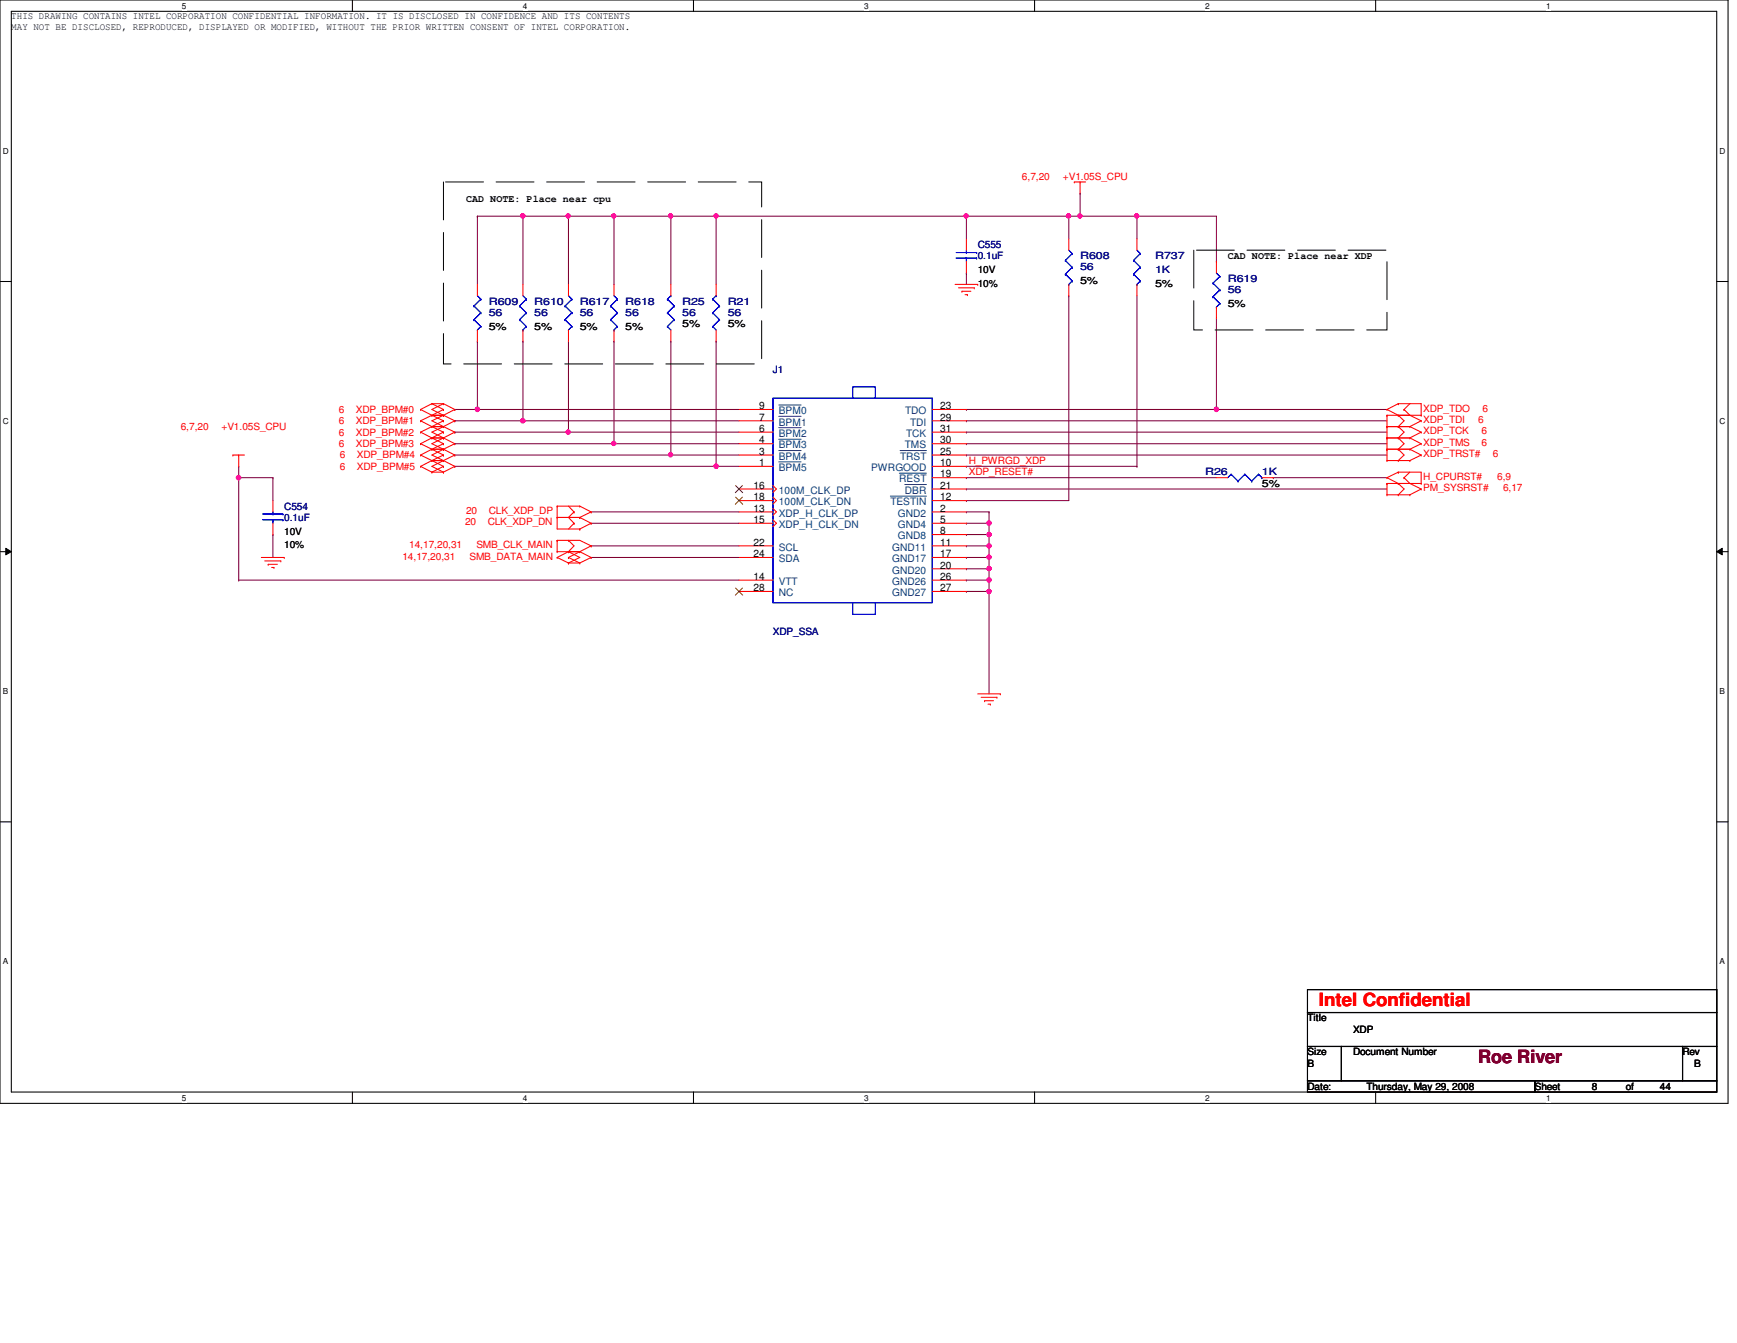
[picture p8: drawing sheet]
<svg xmlns="http://www.w3.org/2000/svg" width="279mm" height="216mm" viewBox="0 0 279 216" stroke-linecap="round" stroke-linejoin="round" font-family="sans-serif">
<path d="M0 0h278v177.4h-278zM1.8 1.8h274.3v173.8h-274.3z" fill="none" stroke="#000" stroke-width=".17"/>
<g fill="#fff">
<path d="M29.3 .2h.7v1.5h-.7z"/>
<path d="M29.3 175.8h.7v1.4h-.7z"/>
</g>
<path d="M56.7 0v1.8M56.7 175.6v1.8" fill="none" stroke="#000" stroke-width=".17"/>
<g fill="#fff">
<path d="M84.1 .2h.7v1.5h-.7z"/>
<path d="M84.1 175.8h.7v1.4h-.7z"/>
</g>
<path d="M111.5 0v1.8M111.5 175.6v1.8" fill="none" stroke="#000" stroke-width=".17"/>
<g fill="#fff">
<path d="M139 .2h.7v1.5h-.7z"/>
<path d="M139 175.8h.7v1.4h-.7z"/>
</g>
<path d="M166.4 0v1.8M166.4 175.6v1.8" fill="none" stroke="#000" stroke-width=".17"/>
<g fill="#fff">
<path d="M193.8 .2h.8v1.5h-.8z"/>
<path d="M193.8 175.8h.8v1.4h-.8z"/>
</g>
<path d="M221.3 0v1.8M221.3 175.6v1.8" fill="none" stroke="#000" stroke-width=".17"/>
<g fill="#fff">
<path d="M248.7 .2h.7v1.5h-.7z"/>
<path d="M248.7 175.8h.7v1.4h-.7z"/>
<path d="M.5 23.5h.9v1.5h-.9z"/>
<path d="M276.6 23.5h.9v1.5h-.9z"/>
<path d="M.5 67h.9v1.5h-.9z"/>
<path d="M276.6 67h.9v1.5h-.9z"/>
</g>
<path d="M0 45.3h1.8M276.1 45.3h1.9" fill="none" stroke="#000" stroke-width=".17"/>
<g fill="#fff">
<path d="M.5 110.4h.8v1.5h-.8z"/>
<path d="M276.6 110.4h.9v1.5h-.9z"/>
</g>
<path d="M0 88.7h1.8M276.1 88.7h1.9" fill="none" stroke="#000" stroke-width=".17"/>
<path d="M.9 88.1l.9 .6-.9 .5zM276.1 88.7l.9-.6v1.1z" fill="#000"/>
<path d="M.9 88.1l.9 .6-.9 .5zM276.1 88.7l.9-.6v1.1z" fill="none" stroke="#000" stroke-width=".16"/>
<g fill="#fff">
<path d="M.5 153.8h.8v1.5h-.8z"/>
<path d="M276.6 153.8h.8v1.5h-.8z"/>
</g>
<path d="M0 132.1h1.8M276.1 132.1h1.9" fill="none" stroke="#000" stroke-width=".17"/>
<path d="M115.2 75h.1M115.2 75h3.7M155.4 75h.1M155.4 75h27.5" fill="none" stroke="#7f003f" stroke-width=".17"/>
<circle cx="115.2" cy="74.9" r=".35" fill="#f0f"/>
<circle cx="115.2" cy="74.9" r=".35" fill="none" stroke="#f0f" stroke-width=".17"/>
<path d="M107.9 73.2h.1M107.9 73.2h11" fill="none" stroke="#7f003f" stroke-width=".17"/>
<circle cx="107.9" cy="73.1" r=".34" fill="#f0f"/>
<circle cx="107.9" cy="73.1" r=".34" fill="none" stroke="#f0f" stroke-width=".17"/>
<path d="M84.1 67.6h.1M84.1 67.6h34.8" fill="none" stroke="#7f003f" stroke-width=".17"/>
<circle cx="84.1" cy="67.6" r=".36" fill="#f0f"/>
<circle cx="84.1" cy="67.6" r=".36" fill="none" stroke="#f0f" stroke-width=".17"/>
<path d="M98.8 71.3h.1M98.8 71.3h20.1" fill="none" stroke="#7f003f" stroke-width=".17"/>
<circle cx="98.7" cy="71.3" r=".34" fill="#f0f"/>
<circle cx="98.7" cy="71.3" r=".34" fill="none" stroke="#f0f" stroke-width=".17"/>
<path d="M91.4 69.5h.1M91.4 69.5h27.5" fill="none" stroke="#7f003f" stroke-width=".17"/>
<circle cx="91.4" cy="69.5" r=".34" fill="#f0f"/>
<circle cx="91.4" cy="69.5" r=".34" fill="none" stroke="#f0f" stroke-width=".17"/>
<path d="M76.8 65.8h.1M76.8 65.8h42.1" fill="none" stroke="#7f003f" stroke-width=".17"/>
<circle cx="76.8" cy="65.8" r=".35" fill="#f0f"/>
<circle cx="76.8" cy="65.8" r=".35" fill="none" stroke="#f0f" stroke-width=".17"/>
<path d="M38.4 76.8h.1M38.4 76.8v16.5" fill="none" stroke="#7f003f" stroke-width=".17"/>
<circle cx="38.4" cy="76.8" r=".36" fill="#f0f"/>
<circle cx="38.4" cy="76.8" r=".36" fill="none" stroke="#f0f" stroke-width=".17"/>
<g fill="none" stroke="#7f003f" stroke-width=".17">
<path d="M155.4 34.8h.1M155.4 34.8v3.6M38.4 76.8h.1M38.4 75h.1M38.4 76.8h5.5M38.4 75v1.8M43.9 76.8h.1M43.9 76.8v3.7M155.4 76.8h.1M155.4 78.6h.1M155.4 76.8h40.3M155.4 78.6h67.7"/>
<path d="M204.8 76.8h.1M204.8 76.8h18.3M95.1 89.6h.1M95.1 87.8h.1M95.1 84.1h.1M95.1 82.3h.1M95.1 89.6h23.8M95.1 87.8h23.8M95.1 84.1h23.8M95.1 82.3h23.8M155.4 95.1h.1M155.4 82.3h.1"/>
<path d="M155.4 84.1h.1M155.4 85.9h.1M155.4 84.1h3.7M155.4 82.3h3.7M155.4 95.1h3.7M159.1 95.1h.1M159.1 82.3h.1M159.1 84.1h.1M159.1 82.3v3.6h-3.7M159.1 95.1v16.4"/>
</g>
<circle cx="159.1" cy="84.1" r=".35" fill="#f0f"/>
<circle cx="159.1" cy="84.1" r=".35" fill="none" stroke="#f0f" stroke-width=".17"/>
<path d="M155.4 87.8h.1M155.4 87.8h3.7M159.1 87.8h.1M159.1 87.8v1.8" fill="none" stroke="#7f003f" stroke-width=".17"/>
<circle cx="159.1" cy="87.8" r=".34" fill="#f0f"/>
<circle cx="159.1" cy="87.8" r=".34" fill="none" stroke="#f0f" stroke-width=".17"/>
<path d="M155.4 89.6h.1M155.4 91.4h.1M155.4 89.6h3.7M155.4 91.4h3.7" fill="none" stroke="#7f003f" stroke-width=".17"/>
<circle cx="159.1" cy="91.4" r=".34" fill="#f0f"/>
<circle cx="159.1" cy="91.4" r=".34" fill="none" stroke="#f0f" stroke-width=".17"/>
<path d="M159.1 93.3h.1M159.1 93.3v1.8" fill="none" stroke="#7f003f" stroke-width=".17"/>
<circle cx="159.1" cy="95.1" r=".34" fill="#f0f"/>
<circle cx="159.1" cy="95.1" r=".34" fill="none" stroke="#f0f" stroke-width=".17"/>
<path d="M155.4 93.3h.1M155.4 93.3h3.7" fill="none" stroke="#7f003f" stroke-width=".17"/>
<circle cx="159.1" cy="93.2" r=".35" fill="#f0f"/>
<circle cx="159.1" cy="93.2" r=".35" fill="none" stroke="#f0f" stroke-width=".17"/>
<path d="M195.7 65.8h.1M195.7 65.8h27.4M38.4 93.3h.1M38.4 93.3h80.5" fill="none" stroke="#7f003f" stroke-width=".17"/>
<circle cx="195.6" cy="65.8" r=".35" fill="#f0f"/>
<circle cx="195.6" cy="65.8" r=".35" fill="none" stroke="#f0f" stroke-width=".17"/>
<g fill="none" stroke="#7f003f" stroke-width=".17">
<path d="M155.4 34.8h.1M155.4 34.8h16.5M171.9 34.8h.1M171.9 34.8v3.6M155.4 43.9h.1M155.4 43.9v1.8M171.9 47.5h.1M171.9 47.5v33h-16.5M155.4 67.6h.1M155.4 71.3h.1M155.4 69.5h.1M155.4 67.6h67.7"/>
<path d="M155.4 71.3h67.7M155.4 69.5h67.7M155.4 80.5h.1"/>
</g>
<circle cx="171.9" cy="34.7" r=".34" fill="#f0f"/>
<circle cx="171.9" cy="34.7" r=".34" fill="none" stroke="#f0f" stroke-width=".17"/>
<circle cx="155.4" cy="34.7" r=".34" fill="#f0f"/>
<circle cx="155.4" cy="34.7" r=".34" fill="none" stroke="#f0f" stroke-width=".17"/>
<g fill="none" stroke="#7f003f" stroke-width=".17">
<path d="M115.2 34.8h.1M115.2 34.8h40.2M173.7 31.1h.1M173.7 31.1v3.7M76.8 54.9h.1M76.8 54.9v10.9h-3.6M84.1 54.9h.1M84.1 54.9v12.7h-10.9M91.4 54.9h.1M91.4 54.9v14.6h-18.2M98.8 54.9h.1M98.8 54.9v16.4h-25.6"/>
<path d="M73.2 65.8h.1M73.2 67.6h.1M73.2 69.5h.1M73.2 71.3h.1"/>
</g>
<circle cx="115.2" cy="34.7" r=".34" fill="#f0f"/>
<circle cx="115.2" cy="34.7" r=".34" fill="none" stroke="#f0f" stroke-width=".17"/>
<path d="M76.8 34.8h.1M76.8 34.8v10.9M76.8 34.8h14.6M84.1 34.8h.1M84.1 34.8v10.9M91.4 34.8h.1M91.4 34.8v10.9" fill="none" stroke="#7f003f" stroke-width=".17"/>
<circle cx="84.1" cy="34.7" r=".36" fill="#f0f"/>
<circle cx="84.1" cy="34.7" r=".36" fill="none" stroke="#f0f" stroke-width=".17"/>
<path d="M91.4 34.8h.1M91.4 34.8h7.4M98.8 34.8h.1M98.8 34.8v10.9" fill="none" stroke="#7f003f" stroke-width=".17"/>
<circle cx="91.4" cy="34.7" r=".34" fill="#f0f"/>
<circle cx="91.4" cy="34.7" r=".34" fill="none" stroke="#f0f" stroke-width=".17"/>
<path d="M159.1 89.6h.1M159.1 89.6v1.8" fill="none" stroke="#7f003f" stroke-width=".17"/>
<circle cx="159.1" cy="89.6" r=".34" fill="#f0f"/>
<circle cx="159.1" cy="89.6" r=".34" fill="none" stroke="#f0f" stroke-width=".17"/>
<path d="M159.1 85.9h.1M159.1 85.9v1.9" fill="none" stroke="#7f003f" stroke-width=".17"/>
<circle cx="159.1" cy="85.9" r=".34" fill="#f0f"/>
<circle cx="159.1" cy="85.9" r=".34" fill="none" stroke="#f0f" stroke-width=".17"/>
<g fill="none" stroke="#7f003f" stroke-width=".17">
<path d="M107.9 34.8h.1M107.9 34.8h7.3M115.2 34.8h.1M115.2 34.8v10.9M115.2 54.9h.1M115.2 54.9v20.1h-42M73.2 75h.1M155.4 73.2h.1M155.4 73.2h67.7M43.9 85.9h.1M43.9 85.9v3.7M159.1 91.4h.1"/>
<path d="M159.1 91.4v1.9"/>
</g>
<circle cx="107.9" cy="34.7" r=".34" fill="#f0f"/>
<circle cx="107.9" cy="34.7" r=".34" fill="none" stroke="#f0f" stroke-width=".17"/>
<path d="M98.8 34.8h.1M98.8 34.8h9.1M107.9 34.8h.1M107.9 34.8v10.9M107.9 54.9h.1M107.9 54.9v18.3h-34.7M73.2 73.2h.1" fill="none" stroke="#7f003f" stroke-width=".17"/>
<circle cx="98.7" cy="34.7" r=".34" fill="#f0f"/>
<circle cx="98.7" cy="34.7" r=".34" fill="none" stroke="#f0f" stroke-width=".17"/>
<path d="M182.9 34.8h.1M182.9 34.8h12.8M195.7 51.2v14.6M155.4 65.8h.1M155.4 65.8h40.3M195.7 65.8h.1" fill="none" stroke="#7f003f" stroke-width=".17"/>
<circle cx="182.8" cy="34.7" r=".34" fill="#f0f"/>
<circle cx="182.8" cy="34.7" r=".34" fill="none" stroke="#f0f" stroke-width=".17"/>
<path d="M171.9 34.8h.1M171.9 34.8h11M173.7 34.8h.1M182.9 34.8h.1M182.9 34.8v3.6M195.7 34.8v7.2M182.9 47.5v27.5M195.7 42h.1M182.9 75h.1" fill="none" stroke="#7f003f" stroke-width=".17"/>
<circle cx="173.7" cy="34.7" r=".34" fill="#f0f"/>
<circle cx="173.7" cy="34.7" r=".34" fill="none" stroke="#f0f" stroke-width=".17"/>
<g fill="none" stroke="#f00" stroke-width=".17">
<path d="M155.4 38.4v1.8M171.9 38.4v1.8M172.8 29.3h.1M172.8 29.3h1.8M173.7 29.3h.1M173.7 29.3v1.8M182.9 38.4v1.8M76.8 45.7v1.8M76.8 53v1.9M84.1 45.7v1.8M84.1 53v1.9M91.4 45.7v1.8"/>
<path d="M91.4 53v1.9M98.8 45.7v1.8M98.8 53v1.9M107.9 45.7v1.8M107.9 53v1.9M115.2 45.7v1.8M115.2 53v1.9M153.6 45.7h3.7M154.2 46.3h2.5M154.7 46.8h.1M154.7 46.8h1.5M155.2 47.4h.4"/>
<path d="M155.4 42v1.9M155.6 47.4h.1M156.7 46.3h.1M157.3 45.7h.1M171.9 45.7v1.8M182.9 45.7v1.8M195.7 42v1.9M195.7 49.4v1.8M37.5 73.2h.1M37.5 73.2h1.8M38.4 73.2h.1M38.4 73.2v1.8"/>
<path d="M67.6 75h.1M67.6 73.2h.1M67.6 65.8h.1M67.6 67.6h.1M67.6 69.5h.1M67.6 71.3h.1M67.6 75l1.9 .9M67.6 73.2l1.9 .8M67.6 65.8l1.9 1M67.6 67.6l1.9 1M67.6 69.5l1.9 .9M67.6 71.3l1.9 .9"/>
<path d="M69.5 75.9h.1M69.5 74h.1M69.5 72.2h.1M69.5 66.8h.1M69.5 64.9h.1M69.5 68.6h.1M69.5 70.4h.1M69.5 70.4h1.8M69.5 72.2h1.8M69.5 75.9h1.8M69.5 74h1.8M69.5 74l-1.9 1"/>
<path d="M69.5 74l1.8 1M69.5 72.2l-1.9 1M69.5 72.2l1.8 1M69.5 66.8h1.8M69.5 64.9h1.8M69.5 64.9l-1.9 .9M69.5 64.9l1.8 .9M69.5 68.6h1.8M69.5 66.8l-1.9 .8M69.5 66.8l1.8 .8M69.5 68.6l-1.9 .9M69.5 68.6l1.8 .9"/>
<path d="M69.5 70.4l-1.9 .9M69.5 70.4l1.8 .9M71.3 74h.1M71.3 75.9h.1M71.3 75h.1M71.3 72.2h.1M71.3 73.2h.1M71.3 64.9h.1M71.3 66.8h.1M71.3 65.8h.1M71.3 68.6h.1M71.3 67.6h.1"/>
<path d="M71.3 70.4h.1M71.3 69.5h.1M71.3 71.3h.1M71.3 74l1.9 1M71.3 74l-1.8 1 1.8 .9M71.3 75l-1.8 .9M71.3 72.2l1.9 1M71.3 72.2l-1.8 1 1.8 .8M71.3 73.2l-1.8 .8M71.3 64.9l1.9 .9M71.3 64.9l-1.8 .9 1.8 1M71.3 65.8l-1.8 1"/>
<path d="M71.3 66.8l1.9 .8M71.3 66.8l-1.8 .8 1.8 1M71.3 67.6l-1.8 1M71.3 68.6l1.9 .9M71.3 68.6l-1.8 .9 1.8 .9M71.3 69.5l-1.8 .9M71.3 70.4l1.9 .9M71.3 70.4l-1.8 .9 1.8 .9M71.3 71.3l-1.8 .9M73.2 75h.1M73.2 73.2h.1M73.2 65.8h.1"/>
<path d="M73.2 67.6h.1M73.2 69.5h.1M73.2 71.3h.1M73.2 75l-1.9 .9M73.2 73.2l-1.9 .8M73.2 65.8l-1.9 1M73.2 67.6l-1.9 1M73.2 69.5l-1.9 .9M73.2 71.3l-1.9 .9M118.9 73.2h5.4M118.9 65.8h5.4M118.9 67.6h5.4"/>
<path d="M118.9 69.5h5.4M118.9 71.3h5.4M118.9 75h5.4M118.9 78.6h5.4M124.3 78.1l.6 .5-.6 .6M124.3 79.9l.6 .6-.6 .5M149.9 73.2h5.5M149.9 76.8h5.5M149.9 65.8h5.5M149.9 67.6h5.5M149.9 69.5h5.5M149.9 71.3h5.5"/>
<path d="M149.9 75h5.5M149.9 78.6h5.5M195.7 76.8h1.8M203 76.8h1.8M223.1 70.4h.1M223.1 72.2h.1M223.1 76.8h.1M223.1 74h.1M223.1 66.8h.1M223.1 68.6h.1M223.1 77.7h.1M223.1 79.5h.1"/>
<path d="M223.1 65.8h.1M223.1 70.4h3.7M223.1 72.2h3.7M223.1 66.8v7.2M223.1 77.7v1.8M223.1 74h3.7M223.1 66.8h5.5M223.1 68.6h3.7M223.1 77.7h5.5M223.1 76.8l1.8 .9M223.1 79.5h3.7M223.1 65.8l1.8 1"/>
<path d="M224.9 70.4h.1M224.9 72.2h.1M224.9 75.9h.1M224.9 77.7h.1M224.9 74h.1M224.9 66.8h.1M224.9 68.6h.1M224.9 79.5h.1M224.9 64.9h.1M224.9 70.4l.9 .9-.9 .9M224.9 75.9h3.7v1.8M224.9 64.9h3.7v1.9"/>
<path d="M224.9 75.9l-1.8 .9M224.9 72.2l.9 1-.9 .8M224.9 66.8l.9 .8-.9 1M224.9 68.6l.9 .9-.9 .9M224.9 77.7l.9 .9-.9 .9M224.9 64.9l-1.8 .9M225.8 76.8h.1M225.8 65.8h.1M225.8 76.8l1 .9 1.8 .9M225.8 65.8l1 1 1.8 .8M226.8 72.2h.1M226.8 74h.1"/>
<path d="M226.8 68.6h.1M226.8 70.4h.1M226.8 79.5h.1M226.8 70.4l1.8 .9M226.8 75.9l-1 .9M226.8 72.2l1.8 1M226.8 68.6l1.8 .9M226.8 64.9l-1 .9M228.6 71.3h.1M228.6 77.7h.1M228.6 73.2h.1M228.6 67.6h.1"/>
<path d="M228.6 69.5h.1M228.6 78.6h.1M228.6 66.8h.1M228.6 71.3l-1.8 .9M228.6 73.2l-1.8 .8M228.6 67.6l-1.8 1M228.6 69.5l-1.8 .9M228.6 78.6l-1.8 .9M42 89.6h3.7M42.6 90.2h2.6M43.1 90.7h.1M43.1 90.7h1.5"/>
<path d="M43.7 91.2h.4M43.9 80.5v1.8M43.9 84.1v1.8M44.1 91.2h.1M45.2 90.2h.1M45.7 89.6h.1M89.6 81.4h.1M89.6 83.2h.1M89.6 89.6h.1M89.6 86.9h.1M89.6 88.7h.1M89.6 83.2h3.7"/>
<path d="M89.6 81.4h3.7M89.6 81.4v3.6h3.7M89.6 86.9v1.8M89.6 88.7h3.7M89.6 89.6l1.8 .9M89.6 86.9h3.7l1.8 .9M91.4 90.5h.1M91.4 88.7h.1M91.4 89.6h.1M91.4 86.9h.1M91.4 81.4l.9 .9M91.4 90.5h1.9"/>
<path d="M91.4 88.7l-1.8 .9M91.4 88.7l1.9 .9-1.9 .9M91.4 89.6l1.9 .9M91.4 86.9l.9 .9-.9 .9M92.3 82.3h.1M92.3 84.1h.1M92.3 82.3l-.9 .9 .9 .9M92.3 84.1l-.9 .9M93.3 83.2h.1M93.3 81.4h.1M93.3 85h.1M93.3 88.7h.1"/>
<path d="M93.3 90.5h.1M93.3 81.4l1.8 .9M93.3 83.2l1.8 .9M93.3 88.7l1.8 .9M95.1 82.3h.1M95.1 84.1h.1M95.1 89.6h.1M95.1 87.8h.1M95.1 82.3l-1.8 .9M95.1 84.1l-1.8 .9M95.1 89.6l-1.8 .9M95.1 87.8l-3.7 1.8"/>
<path d="M118.9 89.6h5.4M118.9 80.5h5.4M118.9 82.3h5.4M118.9 84.1h5.4M118.9 87.8h5.4M118.9 93.3h5.4M118.9 95.1h5.4M124.3 81.7l.6 .6-.6 .5M124.3 83.6l.6 .5-.6 .6M149.9 89.6h5.5M149.9 80.5h5.5M149.9 82.3h5.5"/>
<path d="M149.9 84.1h5.5M149.9 87.8h5.5M149.9 93.3h5.5M149.9 95.1h5.5M149.9 85.9h5.5M149.9 91.4h5.5M157.3 111.5h3.6M157.8 112.1h2.6M158.4 112.6h.1M158.4 112.6h1.4M158.9 113.2h.4M159.3 113.2h.1"/>
<path d="M160.4 112.1h.1M160.9 111.5h.1"/>
</g>
<path d="M210.3 159.1h65.8v3.7h-65.8zM210.3 162.8h65.8v5.4h-65.8zM210.3 168.2h5.5v5.5h-5.5zM210.3 173.7h36.6v1.9h-36.6zM215.8 168.2h54.8v5.5h-54.8zM246.9 173.7h29.2v1.9h-29.2zM270.6 168.2h5.5v5.5h-5.5z" fill="none" stroke="#000" stroke-width=".17"/>
<path d="M71.3 29.3h51.2v29.2h-51.2zM192 40.2h31.1v12.8h-31.1z" fill="none" stroke="#000" stroke-width=".16" stroke-dasharray="6.1 2"/>
<g fill="none" stroke="#00f" stroke-width=".17">
<path d="M76.2 49.2h.1M76.2 51.4h.1M76.2 49.2l1.1 1.1M76.2 51.4l1.1 1.1M76.8 53h.1M76.8 47.5l.5 .6M77.3 48.1h.1M77.3 50.3h.1M77.3 52.5h.1M77.3 48.1l-1.1 1.1M77.3 50.3l-1.1 1.1M77.3 52.5l-.5 .5"/>
<path d="M83.6 49.2h.1M83.6 51.4h.1M83.6 49.2l1.1 1.1M83.6 51.4l1.1 1.1M84.1 53h.1M84.1 47.5l.6 .6M84.7 48.1h.1M84.7 50.3h.1M84.7 52.5h.1M84.7 48.1l-1.1 1.1M84.7 50.3l-1.1 1.1M84.7 52.5l-.6 .5"/>
<path d="M90.9 49.2h.1M90.9 51.4h.1M90.9 49.2l1.1 1.1M90.9 51.4l1.1 1.1M91.4 53h.1M91.4 47.5l.6 .6M92 48.1h.1M92 50.3h.1M92 52.5h.1M92 48.1l-1.1 1.1M92 50.3l-1.1 1.1M92 52.5l-.6 .5"/>
<path d="M98.2 49.2h.1M98.2 51.4h.1M98.2 49.2l1.1 1.1M98.2 51.4l1.1 1.1M98.8 53h.1M98.8 47.5l.5 .6M99.3 48.1h.1M99.3 50.3h.1M99.3 52.5h.1M99.3 48.1l-1.1 1.1M99.3 50.3l-1.1 1.1M99.3 52.5l-.5 .5"/>
<path d="M107.4 52.5h.1M107.4 50.3h.1M107.4 48.1h.1M107.4 52.5l.5 .5M107.4 50.3l1.1 1.1M107.4 48.1l1.1 1.1M107.9 47.5h.1M107.9 47.5l-.5 .6M108.5 51.4h.1M108.5 49.2h.1M108.5 51.4l-1.1 1.1M108.5 49.2l-1.1 1.1"/>
<path d="M114.6 52.5h.1M114.6 50.3h.1M114.6 48.1h.1M114.6 52.5l.6 .5M114.6 50.3l1.1 1.1M114.6 48.1l1.1 1.1M115.2 47.5h.1M115.2 47.5l-.6 .6M115.7 51.4h.1M115.7 49.2h.1M115.7 51.4l-1.1 1.1M115.7 49.2l-1.1 1.1"/>
<path d="M153.8 41.5h3.3M153.8 40.6h3.3M155.4 40.6h.1M155.4 41.5h.1M155.4 40.2v.4M155.4 41.5v.5M157.1 41.5h.1M157.1 40.6h.1M171.4 41.9h.1M171.4 44.1h.1M171.4 41.9l1.1 1.1M171.4 44.1l1.1 1.1"/>
<path d="M171.9 45.7h.1M171.9 40.2l.6 .6M172.5 40.8h.1M172.5 43h.1M172.5 45.2h.1M172.5 40.8l-1.1 1.1M172.5 43l-1.1 1.1M172.5 45.2l-.6 .5M182.3 41.9h.1M182.3 44.1h.1M182.3 41.9l1.1 1.1M182.3 44.1l1.1 1.1"/>
<path d="M182.9 45.7h.1M182.9 40.2l.5 .6M183.4 40.8h.1M183.4 43h.1M183.4 45.2h.1M183.4 40.8l-1.1 1.1M183.4 43l-1.1 1.1M183.4 45.2l-.5 .5M195.1 45.5h.1M195.1 47.7h.1M195.1 45.5l1.1 1.1M195.1 47.7l1.1 1.1"/>
<path d="M195.7 49.4h.1M195.7 43.9l.5 .5M196.2 44.4h.1M196.2 46.6h.1M196.2 48.8h.1M196.2 44.4l-1.1 1.1M196.2 46.6l-1.1 1.1M196.2 48.8l-.5 .6M124.3 64h25.6v32.9h-25.6zM137.2 64v-1.8h3.6v1.8M198 76.2h.1M198 76.2l-.5 .6"/>
<path d="M198 76.2l1.1 1.1M199.1 77.3h.1M200.2 76.2h.1M200.2 76.2l-1.1 1.1M200.2 76.2l1.1 1.1M201.3 77.3h.1M202.4 76.2h.1M202.4 76.2l-1.1 1.1M202.4 76.2l.6 .6M203 76.8h.1M42.2 83.6h3.3M42.2 82.6h3.3"/>
<path d="M43.9 82.6h.1M43.9 83.6h.1M43.9 82.3v.3M43.9 83.6v.5M45.5 83.6h.1M45.5 82.6h.1M137.2 96.9v1.9h3.6v-1.9"/>
</g>
<path d="M125.3 65.1h3.6M125.3 66.9h3.6M125.3 68.7h3.6M125.3 70.6h3.6M125.3 72.4h3.6M125.3 74.3h3.6M143.2 79.8h5.8M144.7 76.1h4.3M144.8 72.4h4.2M145.5 77.9h3.5" fill="none" stroke="#003f7f" stroke-width=".16"/>
<path d="M118.3 78.1l1.2 1.1M118.3 79.9l1.2 1.2M119.4 78.1l-1.1 1.1M119.4 79.9l-1.1 1.2M118.3 94.5l1.2 1.2M119.4 94.5l-1.1 1.2" fill="none" stroke="#7f3f00" stroke-width=".16"/>
<circle cx="115.2" cy="74.9" r=".35" fill="#f0f"/>
<circle cx="115.2" cy="74.9" r=".35" fill="none" stroke="#f0f" stroke-width=".17"/>
<circle cx="107.9" cy="73.1" r=".34" fill="#f0f"/>
<circle cx="107.9" cy="73.1" r=".34" fill="none" stroke="#f0f" stroke-width=".17"/>
<circle cx="84.1" cy="67.6" r=".36" fill="#f0f"/>
<circle cx="84.1" cy="67.6" r=".36" fill="none" stroke="#f0f" stroke-width=".17"/>
<circle cx="98.7" cy="71.3" r=".34" fill="#f0f"/>
<circle cx="98.7" cy="71.3" r=".34" fill="none" stroke="#f0f" stroke-width=".17"/>
<circle cx="91.4" cy="69.5" r=".34" fill="#f0f"/>
<circle cx="91.4" cy="69.5" r=".34" fill="none" stroke="#f0f" stroke-width=".17"/>
<circle cx="76.8" cy="65.8" r=".35" fill="#f0f"/>
<circle cx="76.8" cy="65.8" r=".35" fill="none" stroke="#f0f" stroke-width=".17"/>
<circle cx="38.4" cy="76.8" r=".36" fill="#f0f"/>
<circle cx="38.4" cy="76.8" r=".36" fill="none" stroke="#f0f" stroke-width=".17"/>
<circle cx="159.1" cy="84.1" r=".35" fill="#f0f"/>
<circle cx="159.1" cy="84.1" r=".35" fill="none" stroke="#f0f" stroke-width=".17"/>
<circle cx="159.1" cy="87.8" r=".34" fill="#f0f"/>
<circle cx="159.1" cy="87.8" r=".34" fill="none" stroke="#f0f" stroke-width=".17"/>
<circle cx="159.1" cy="91.4" r=".34" fill="#f0f"/>
<circle cx="159.1" cy="91.4" r=".34" fill="none" stroke="#f0f" stroke-width=".17"/>
<circle cx="159.1" cy="95.1" r=".34" fill="#f0f"/>
<circle cx="159.1" cy="95.1" r=".34" fill="none" stroke="#f0f" stroke-width=".17"/>
<circle cx="159.1" cy="93.2" r=".35" fill="#f0f"/>
<circle cx="159.1" cy="93.2" r=".35" fill="none" stroke="#f0f" stroke-width=".17"/>
<circle cx="195.6" cy="65.8" r=".35" fill="#f0f"/>
<circle cx="195.6" cy="65.8" r=".35" fill="none" stroke="#f0f" stroke-width=".17"/>
<circle cx="171.9" cy="34.7" r=".34" fill="#f0f"/>
<circle cx="171.9" cy="34.7" r=".34" fill="none" stroke="#f0f" stroke-width=".17"/>
<circle cx="155.4" cy="34.7" r=".34" fill="#f0f"/>
<circle cx="155.4" cy="34.7" r=".34" fill="none" stroke="#f0f" stroke-width=".17"/>
<circle cx="115.2" cy="34.7" r=".34" fill="#f0f"/>
<circle cx="115.2" cy="34.7" r=".34" fill="none" stroke="#f0f" stroke-width=".17"/>
<circle cx="84.1" cy="34.7" r=".36" fill="#f0f"/>
<circle cx="84.1" cy="34.7" r=".36" fill="none" stroke="#f0f" stroke-width=".17"/>
<circle cx="91.4" cy="34.7" r=".34" fill="#f0f"/>
<circle cx="91.4" cy="34.7" r=".34" fill="none" stroke="#f0f" stroke-width=".17"/>
<circle cx="159.1" cy="89.6" r=".34" fill="#f0f"/>
<circle cx="159.1" cy="89.6" r=".34" fill="none" stroke="#f0f" stroke-width=".17"/>
<circle cx="159.1" cy="85.9" r=".34" fill="#f0f"/>
<circle cx="159.1" cy="85.9" r=".34" fill="none" stroke="#f0f" stroke-width=".17"/>
<circle cx="107.9" cy="34.7" r=".34" fill="#f0f"/>
<circle cx="107.9" cy="34.7" r=".34" fill="none" stroke="#f0f" stroke-width=".17"/>
<circle cx="98.7" cy="34.7" r=".34" fill="#f0f"/>
<circle cx="98.7" cy="34.7" r=".34" fill="none" stroke="#f0f" stroke-width=".17"/>
<circle cx="182.8" cy="34.7" r=".34" fill="#f0f"/>
<circle cx="182.8" cy="34.7" r=".34" fill="none" stroke="#f0f" stroke-width=".17"/>
<circle cx="173.7" cy="34.7" r=".34" fill="#f0f"/>
<circle cx="173.7" cy="34.7" r=".34" fill="none" stroke="#f0f" stroke-width=".17"/>
<text font-size="2.9" fill="#f00" x="212.1" y="161.8">Intel Confidential</text>
<text font-size="2.9" fill="#7f0000" x="237.7" y="170.9">Roe River</text>
<g font-size="1.7">
<text x="122.1" y="65.8">9</text>
<text x="151.2" y="65.8">23</text>
<text x="122.1" y="67.6">7</text>
<text x="122.1" y="69.4">6</text>
<text x="122.1" y="71.3">4</text>
<text x="151.2" y="67.6">29</text>
<text x="151.2" y="69.4">31</text>
<text x="151.2" y="71.3">30</text>
<text x="122.1" y="73.1">3</text>
<text x="122.1" y="74.9">1</text>
<text x="151.2" y="73.1">25</text>
<text x="151.2" y="74.9">10</text>
<text x="151.2" y="76.8">19</text>
<text x="121.2" y="78.6">16</text>
<text x="121.2" y="80.4">18</text>
<text x="121.2" y="82.3">13</text>
<text x="151.2" y="78.6">21</text>
<text x="151.2" y="80.4">12</text>
<text x="151.2" y="82.3">2</text>
<text x="121.2" y="84.1">15</text>
<text x="121.2" y="87.7">22</text>
<text x="121.2" y="89.6">24</text>
<text x="151.2" y="84.1">5</text>
<text x="151.2" y="85.9">8</text>
<text x="151.2" y="87.7">11</text>
<text x="151.2" y="89.6">17</text>
<text x="121.2" y="93.2">14</text>
<text x="121.2" y="95">28</text>
<text x="151.2" y="93.2">26</text>
<text x="151.2" y="91.4">20</text>
<text x="151.2" y="95">27</text>
</g>
<g font-size="1.7" fill="#003f7f">
<text x="125.3" y="66.6">BPM0</text>
<text x="125.3" y="68.4">BPM1</text>
<text x="125.3" y="70.2">BPM2</text>
<text x="145.6" y="66.6">TDO</text>
<text x="145.8" y="70.2">TCK</text>
<text x="146.4" y="68.4">TDI</text>
<text x="125.3" y="72.1">BPM3</text>
<text x="125.3" y="73.9">BPM4</text>
<text x="125.3" y="75.7">BPM5</text>
<text x="140.1" y="75.7">PWRGOOD</text>
<text x="144.7" y="77.6">REST</text>
<text x="144.8" y="73.9">TRST</text>
<text x="145.5" y="72.1">TMS</text>
<text x="125.3" y="79.4">100M_CLK_DP</text>
<text x="125.3" y="81.2">100M_CLK_DN</text>
<text x="125.3" y="83.1">XDP_H_CLK_DP</text>
<text x="143.2" y="81.2">TESTIN</text>
<text x="144.4" y="83.1">GND2</text>
<text x="145.5" y="79.4">DBR</text>
<text x="125.3" y="84.9">XDP_H_CLK_DN</text>
<text x="125.3" y="88.5">SCL</text>
<text x="143.5" y="88.5">GND11</text>
<text x="144.4" y="84.9">GND4</text>
<text x="144.4" y="86.7">GND8</text>
<text x="125.3" y="90.4">SDA</text>
<text x="125.3" y="94">VTT</text>
<text x="125.3" y="95.8">NC</text>
<text x="143.5" y="90.4">GND17</text>
<text x="143.5" y="94">GND26</text>
<text x="143.5" y="92.2">GND20</text>
<text x="143.5" y="95.8">GND27</text>
</g>
<g font-size="1.6">
<text x="1.8" y="4.8">MAY NOT BE DISCLOSED, REPRODUCED, DISPLAYED OR MODIFIED, WITHOUT THE PRIOR WRITTEN CONSENT OF INTEL CORPORATION.</text>
<text x="1.8" y="3.1">THIS DRAWING CONTAINS INTEL CORPORATION CONFIDENTIAL INFORMATION. IT IS DISCLOSED IN CONFIDENCE AND ITS CONTENTS</text>
<text x="75" y="32.4">CAD NOTE: Place near cpu</text>
<text x="197.5" y="41.6">CAD NOTE: Place near XDP</text>
<text x="157.3" y="43.9">10V</text>
<text x="157.3" y="46.1">10%</text>
<text x="173.7" y="45.7">5%</text>
<text x="185.8" y="46.1">5%</text>
<text x="78.6" y="53">5%</text>
<text x="85.9" y="53">5%</text>
<text x="93.3" y="53">5%</text>
<text x="100.6" y="53">5%</text>
<text x="109.7" y="52.6">5%</text>
<text x="117.1" y="52.6">5%</text>
<text x="197.5" y="49.4">5%</text>
<text x="203" y="78.2">5%</text>
<text x="45.7" y="85.9">10V</text>
<text x="45.7" y="88.1">10%</text>
<text x="210.3" y="164.2">Title</text>
<text x="217.6" y="166">XDP</text>
<text x="210.3" y="171.5">B</text>
<text x="210.3" y="169.7">Size</text>
<text x="217.6" y="169.7">Document Number</text>
<text x="270.6" y="169.7">Rev</text>
<text x="272.5" y="171.5">B</text>
<text x="210.3" y="175.2">Date:</text>
<text x="219.8" y="175.2">Thursday, May 29, 2008</text>
<text x="246.9" y="175.2">Sheet</text>
<text x="256" y="175.2">8</text>
<text x="261.5" y="175.2">of</text>
<text x="267" y="175.2">44</text>
</g>
<g font-size="1.6" fill="#f00">
<text x="164.4" y="28.9">6,7,20</text>
<text x="171" y="28.9">+V1.05S_CPU</text>
<text x="29.1" y="69.1">6,7,20</text>
<text x="35.6" y="69.1">+V1.05S_CPU</text>
<text x="54.5" y="66.3">6</text>
<text x="54.5" y="68.2">6</text>
<text x="54.5" y="70">6</text>
<text x="54.5" y="71.8">6</text>
<text x="57.2" y="66.3">XDP_BPM#0</text>
<text x="57.2" y="68.2">XDP_BPM#1</text>
<text x="57.2" y="70">XDP_BPM#2</text>
<text x="57.2" y="71.8">XDP_BPM#3</text>
<text x="228.9" y="69.8">XDP_TCK</text>
<text x="228.9" y="68">XDP_TDI</text>
<text x="228.9" y="71.7">XDP_TMS</text>
<text x="228.9" y="66.2">XDP_TDO</text>
<text x="237.7" y="68">6</text>
<text x="238.3" y="69.8">6</text>
<text x="238.3" y="71.7">6</text>
<text x="238.5" y="66.2">6</text>
<text x="54.7" y="75.5">6</text>
<text x="54.7" y="73.7">6</text>
<text x="57.4" y="75.5">XDP_BPM#5</text>
<text x="57.4" y="73.7">XDP_BPM#4</text>
<text x="155.8" y="74.6">H_PWRGD_XDP</text>
<text x="155.8" y="76.4">XDP_RESET#</text>
<text x="228.9" y="77.1">H_CPURST#</text>
<text x="228.9" y="73.5">XDP_TRST#</text>
<text x="240.1" y="73.5">6</text>
<text x="240.8" y="77.1">6,9</text>
<text x="75" y="82.6">20</text>
<text x="78.6" y="82.6">CLK_XDP_DP</text>
<text x="228.9" y="79">PM_SYSRST#</text>
<text x="241.8" y="79">6,17</text>
<text x="64.7" y="90">14,17,20,31</text>
<text x="65.8" y="88.1">14,17,20,31</text>
<text x="74.8" y="84.5">20</text>
<text x="75.5" y="90">SMB_DATA_MAIN</text>
<text x="76.6" y="88.1">SMB_CLK_MAIN</text>
<text x="78.4" y="84.5">CLK_XDP_DN</text>
</g>
<g font-size="1.6" fill="#00007f">
<text x="157.3" y="39.8">C555</text>
<text x="157.3" y="41.7">0.1uF</text>
<text x="173.7" y="41.7">R608</text>
<text x="185.8" y="41.7">R737</text>
<text x="173.7" y="43.5">56</text>
<text x="185.8" y="43.9">1K</text>
<text x="197.5" y="45.3">R619</text>
<text x="197.5" y="47.2">56</text>
<text x="78.6" y="49">R609</text>
<text x="78.6" y="50.8">56</text>
<text x="85.9" y="49">R610</text>
<text x="85.9" y="50.8">56</text>
<text x="93.3" y="49">R617</text>
<text x="93.3" y="50.8">56</text>
<text x="100.6" y="49">R618</text>
<text x="100.6" y="50.8">56</text>
<text x="109.7" y="49">R25</text>
<text x="109.7" y="50.8">56</text>
<text x="117.1" y="49">R21</text>
<text x="117.1" y="50.8">56</text>
<text x="124.3" y="59.9">J1</text>
<text x="193.8" y="76.4">R26</text>
<text x="203" y="76.4">1K</text>
<text x="45.7" y="81.9">C554</text>
<text x="45.7" y="83.7">0.1uF</text>
<text x="124.3" y="102">XDP_SSA</text>
</g>
<g font-size="1.3">
<text x="29.3" y="1.4">5</text>
<text x="84.1" y="1.4">4</text>
<text x="139" y="1.4">3</text>
<text x="193.8" y="1.4">2</text>
<text x="248.7" y="1.4">1</text>
<text x=".5" y="24.7">D</text>
<text x="276.6" y="24.7">D</text>
<text x=".5" y="68.2">C</text>
<text x="276.6" y="68.2">C</text>
<text x=".5" y="111.6">B</text>
<text x="276.6" y="111.6">B</text>
<text x=".5" y="155">A</text>
<text x="276.6" y="155">A</text>
<text x="29.3" y="177">5</text>
<text x="84.1" y="177">4</text>
<text x="139" y="177">3</text>
<text x="193.8" y="177">2</text>
<text x="248.7" y="177">1</text>
</g>
</svg>
